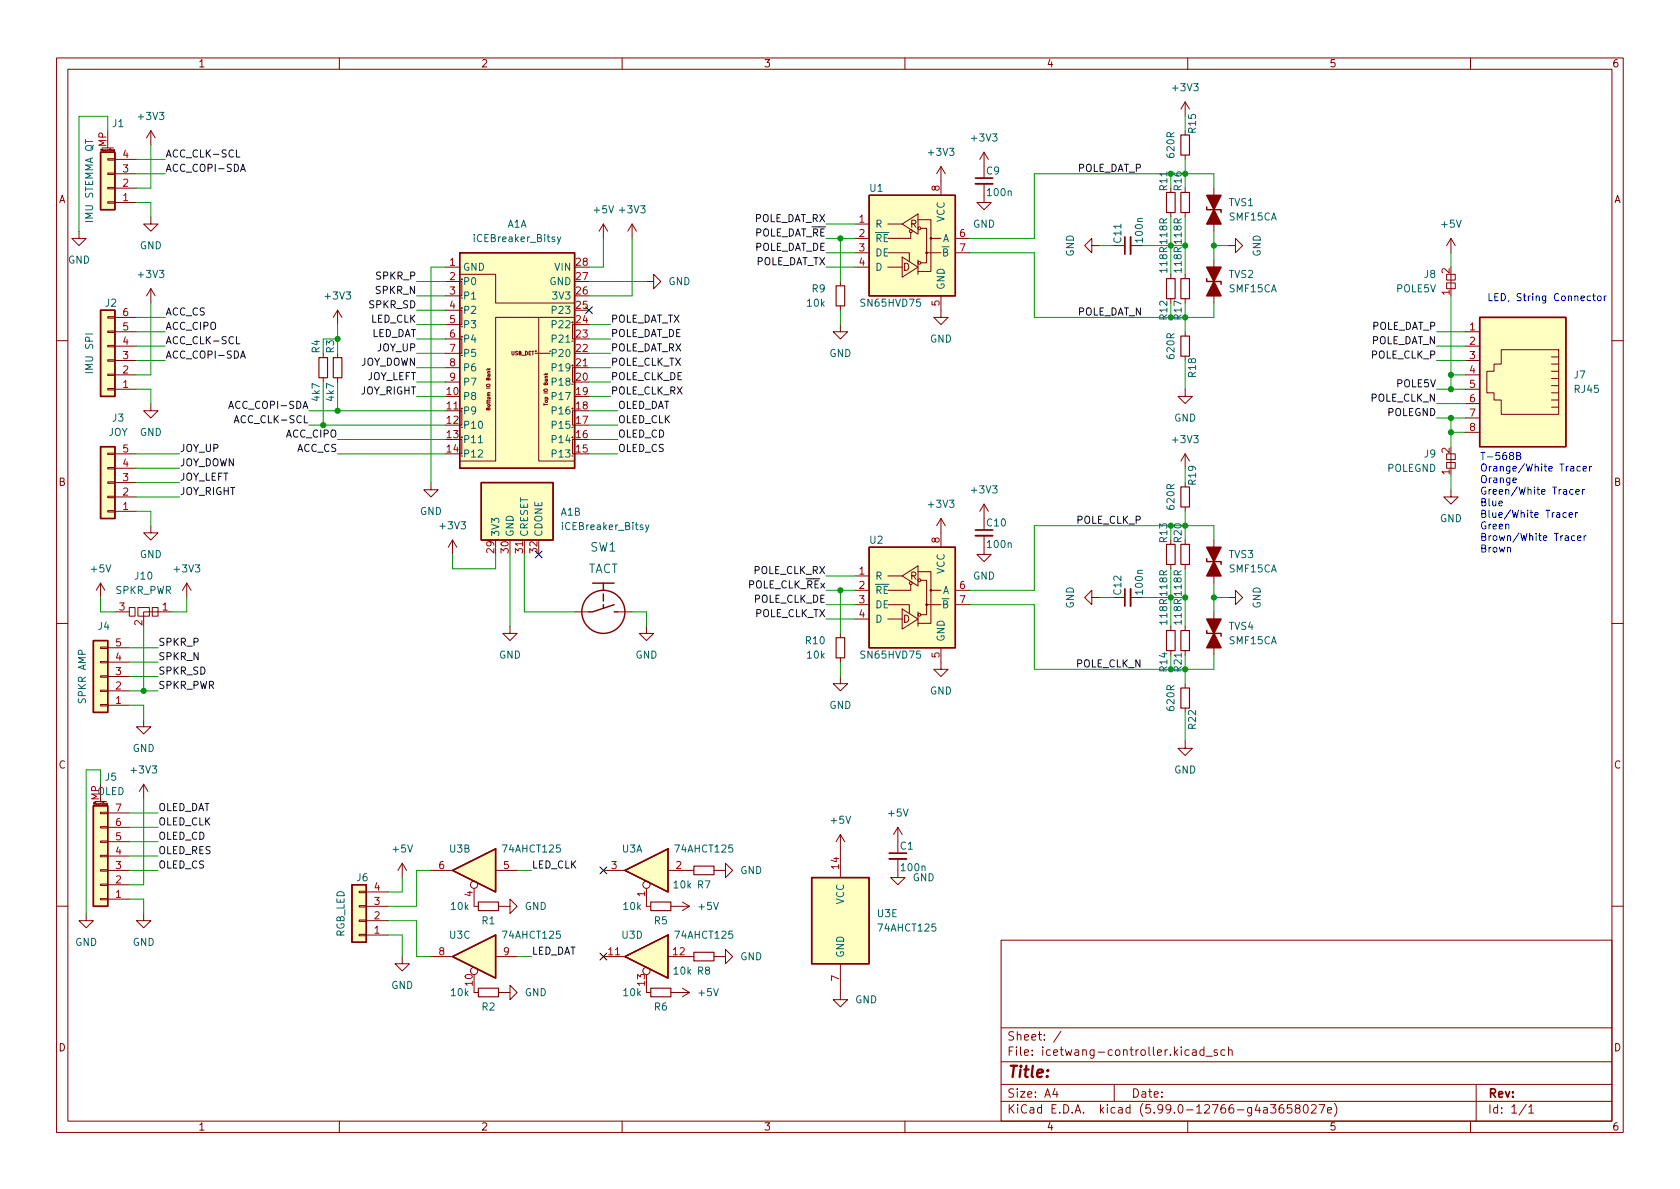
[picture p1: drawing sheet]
<svg xmlns="http://www.w3.org/2000/svg" width="297mm" height="210mm" viewBox="0 0 297 210" stroke-linecap="round" stroke-linejoin="round" font-family="sans-serif">
<g fill="none" stroke="#840000" stroke-width=".18">
<path d="M10 10.2h277v190.1h-277zM12 12.2h273v186.1h-273zM60 10.2v2M110 10.2v2M160 10.2v2M209.5 18l-.7 1.3M209.5 18v2.6M209.5 18l.8 1.3M210 10.2v2M260 10.2v2M18 26.2h2.1M19 28.1h1.3v.2h-1.3z"/>
<path d="M19 30.6h1.3v.3h-1.3zM19 33.1h1.3v.3h-1.3zM19 35.7h1.3v.2h-1.3zM19 23.1v3.1M20.2 26.7h-.1v-.2h.1v.3h-.1M20.3 35.8h3.8M20.3 33.3h3.8M20.3 30.7h3.8M20.3 28.2h3.8M26.7 38.3v1.3h1.2l-1.2 1.3-1.3-1.3h1.3M26.7 23.1v2.5M26.7 23.1l-.8 1.3"/>
<path d="M26.7 23.1l.7 1.3M106.7 39.6l-.8 1.3M106.7 39.6v2.6M106.7 39.6l.7 1.3M111.8 39.6l-.8 1.3M111.8 39.6v2.6M111.8 39.6l.7 1.3M151.1 39.6h2.6M157 39.6h2.5M159.5 39.6l2.8-1.8v3.6zM162.3 38.9h2.3v3.3h1.8M166.4 29.5l-.8 1.2"/>
<path d="M166.4 29.5v5M166.4 29.5l.7 1.2M174 32.5v3.3h1.3l-1.3 1.3-1.3-1.3h1.3M174 26.9v2.6M174 26.9l-.8 1.3M174 26.9l.8 1.3M207 33.3v.7M207 37.6v.7M209.5 23.1v.8M209.5 27.4v.8M209.5 37.6v.7M214.6 33.3v7.6"/>
<path d="M14 40.9v1.3h1.2l-1.2 1.2-1.3-1.2h1.3M19 56h1.3v.3h-1.3zM19 58.5h1.3v.3h-1.3zM20.3 58.7h3.8M20.3 56.1h3.8M26.7 51l-.8 1.3M26.7 51v2.6M26.7 51l.7 1.3M59.7 54.9v2.5M59.7 54.9l-.8 1.2M59.7 54.9l.8 1.2M78.7 59.9h3v2.6h-3"/>
<path d="M78.7 54.9h3v2.5h-3M78.7 49.8h3v2.5h-3M78.7 47.2h2.6M81.3 48.5h6.3v5.1h14M95.2 56.1v25.4h6.4M101.6 57.4h-.4v2.5h.4M101.6 56.1h-14v25.4h-6.3M114.3 49.8h1.3v-1.3l1.2 1.3-1.2 1.2v-1.2M148.6 57.4v1.3h1.3l-1.3 1.2-1.3-1.2h1.3M148.6 49.8v.7M148.6 54.1v.8M151.1 47.2h2.6"/>
<path d="M151.1 42.2h2.6M151.1 44.7h2.6M157 47.2h2.5M157 44.7h3.8v1.5M159.5 45.5l2.8 1.7-2.8 1.8zM161 41.1v1.1h-4M162.3 46v2.5M162.8 40.4h1v4.3h2.6M163.8 44.7v1.8h-1M164.6 42.2v5.8h-2.3M166.4 52.3v3.8h1.2l-1.2 1.3-1.3-1.3h1.3M168.9 42.2h2.5"/>
<path d="M168.9 44.7h2.5M193 43.4v-1.2l-1.2 1.2 1.2 1.3v-1.3h1.3M196.8 43.4h2M199.9 43.4h2M207 48.5v.8M207 52.8v.8M209.5 48.5v.8M209.5 52.8v.8M209.5 58.7v.7M214.6 46v7.6M217.2 43.4h1.2v-1.2l1.3 1.2-1.3 1.3v-1.3M255.8 50h1.5v1h-1.5z"/>
<path d="M255.8 48.5h1.5v1h-1.5zM256.5 42.2v2.5M256.5 48.5v2.5M256.5 42.2l-.7 1.2M256.5 42.2l.8 1.2M259.1 58.7h2.5M10 60.2h2M19 61.1h1.3v.2h-1.3zM19 63.6h1.3v.3h-1.3zM19 66.2h1.3v.2h-1.3zM19 68.7h1.3v.3h-1.3zM20.3 61.2h3.8"/>
<path d="M20.3 63.7h3.8M20.3 66.3h3.8M20.3 68.8h3.8M26.7 71.4v1.2h1.2l-1.2 1.3-1.3-1.3h1.3M57.1 62.5v.7M57.1 66.8v.8M59.7 62.5v.7M59.7 66.8v.8M78.7 72.6h3v2.6h-.4M78.7 65h2.6M78.7 67.6h2.6M81.3 77.7h.4v2.6h-.4"/>
<path d="M86 65.4h.6M86.2 65.2l.3 .2M86.3 72.3l.1-.2 .2 .1v.3h-.6l.1-.3h.2v.3M86.6 65.2l-.2 .1M94.6 62.1h.3M94.6 62.5h2.7M94.7 62v.2M96.4 66l.2 .3M96.8 66l-.2 .2M97.2 62.1h.2M101.6 77.7h-.4v2.6h.4M101.6 72.6h-.4v2.6h.4"/>
<path d="M104.1 65h-2.9v2.6h.4M209.5 68.8v1.3h1.3l-1.3 1.3-1.2-1.3h1.2M209.5 63v.7M259.1 61.2h2.5M259.1 63.7h2.5M259.1 66.3h2.5M259.1 68.8h2.5M259.1 71.4h2.5M259.1 73.9h2.5M259.1 76.4h2.5M265.4 61.8h10.2v11.5h-10.2v-2.6h-1.2v-1.2h-1.3v-3.8h1.3v-1.3h1.2zM274.3 63.1h1.3"/>
<path d="M274.3 64.4h1.3M274.3 65.7h1.3M274.3 66.9h1.3M274.3 68.2h1.3M274.3 69.5h1.3M274.3 70.7h1.3M274.3 72h1.3M285 60.2h2M19 80.1h1.3v.3h-1.3zM19 82.7h1.3v.2h-1.3zM19 85.2h1.3v.3h-1.3zM19 87.8h1.3v.2h-1.3z"/>
<path d="M19 90.3h1.3v.2h-1.3zM20.3 90.4h3.8M20.3 87.9h3.8M20.3 85.3h3.8M20.3 82.8h3.8M20.3 80.3h3.8M26.7 93v1.2h1.2l-1.2 1.3-1.3-1.3h1.3M76.2 85.3v1.3h1.3l-1.3 1.3-1.3-1.3h1.3M80 95.5l-.8 1.3M80 95.5v2.5M80 95.5l.8 1.3M92.7 95.5v2.5"/>
<path d="M166.4 91.7v5.1M166.4 91.7l-.8 1.3M166.4 91.7l.7 1.3M174 94.7v3.3h1.3l-1.3 1.3-1.3-1.3h1.3M174 89.1v4.5M174 89.1l-.8 1.3M174 89.1l.8 1.3M207 99.8v.8M209.5 80.3v2.5M209.5 85.3v.8M209.5 89.7v.7M209.5 99.8v.8"/>
<path d="M209.5 80.3l-.7 1.2M209.5 80.3l.8 1.2M214.6 95.5v7.6M255.8 81.8h1.5v1h-1.5zM255.8 80.3h1.5v1h-1.5zM256.5 86.6v1.3h1.3l-1.3 1.2-1.2-1.2h1.2M256.5 80.3v2.5M10 110.2h2M17.8 114.4h1.2v.3h-1.2zM17.8 117h1.2v.2h-1.2zM17.8 119.5h1.2v.3h-1.2zM17.8 103.1v2.6"/>
<path d="M17.8 103.1l-.8 1.3M17.8 103.1l.7 1.3M19 119.6h3.9M19 117.1h3.9M19 114.5h3.9M20.3 108.2h2.6M22.9 107.4h1v1.6h-1zM24.4 107.4h2v1.6h-2zM26.9 107.4h1v1.6h-1zM30.5 108.2h-5.1v1.3M33 103.1l-.7 1.3M33 103.1v2.6"/>
<path d="M33 103.1l.8 1.3M90.2 110.7v1.3h1.2l-1.2 1.3-1.3-1.3h1.3M101.6 108.2h2.5M109.2 108.2h2.6M114.3 110.7v1.3h1.3l-1.3 1.3-1.3-1.3h1.3M148.6 119.6v1.3h1.3l-1.3 1.3-1.3-1.3h1.3M148.6 112v.8M148.6 116.3v.8M151.1 101.8h2.6M151.1 104.4h2.6M151.1 106.9h2.6M151.1 109.5h2.6"/>
<path d="M157 109.5h2.5M157 101.8h2.5M157 106.9h3.8v1.6M159.5 107.7l2.8 1.8-2.8 1.7zM159.5 101.8l2.8-1.7v3.5zM161 103.4v1h-4M162.3 101.1h2.3v3.3h1.8M162.3 108.2v2.5M162.8 102.6h1v4.3h2.6M163.8 106.9v1.8h-1M164.6 104.4v5.8h-2.3M166.4 114.5v3.9h1.2l-1.2 1.2-1.3-1.2h1.3"/>
<path d="M168.9 104.4h2.5M168.9 106.9h2.5M193 105.7v-1.3l-1.2 1.3 1.2 1.2v-1.2h1.3M196.8 105.7h2M199.9 105.7h2M207 110.7v.8M207 115.1v.7M209.5 110.7v.8M209.5 115.1v.7M214.6 108.2v7.6M217.2 105.7h1.2v-1.3l1.3 1.3-1.3 1.2v-1.2M285 110.2h2"/>
<path d="M17.8 122h1.2v.3h-1.2zM17.8 124.6h1.2v.2h-1.2zM17.8 138.7v3M19 124.7h3.9M19 122.2h3.9M25.4 127.2v1.3h1.3l-1.3 1.3-1.3-1.3h1.3M25.4 138.7l-.8 1.2M25.4 138.7v2.5M25.4 138.7l.8 1.2M209.5 131.1v1.2h1.3l-1.3 1.3-1.2-1.3h1.2M209.5 120.9v.8M209.5 125.2v.8"/>
<path d="M16.8 141.7h2M17.8 143.6h1.2v.3h-1.2zM17.8 146.2h1.2v.2h-1.2zM17.8 148.7h1.2v.3h-1.2zM17.8 151.3h1.2v.2h-1.2zM17.8 153.8h1.2v.2h-1.2zM17.8 156.3h1.2v.3h-1.2zM17.8 158.9h1.2v.2h-1.2zM19 142v.3l-.2 .1M19 142l-.2 .1v.2h.2M19 153.9h3.9M19 159h3.9"/>
<path d="M19 156.5h3.9M19 151.4h3.9M19 148.8h3.9M19 146.3h3.9M19 143.8h3.9M63.5 157.6h1.3v.3h-1.3zM64.8 157.7h3.8M71.1 152.6l-.7 1.3M71.1 152.6v2.6M71.1 152.6l.8 1.3M76.2 153.9h3.8M83.8 157.1v3.2h.8"/>
<path d="M87.6 153.9h3.8M106.7 153.9h3.8M114.3 157.1v3.2h.8M118.1 153.9h4.6M120.6 159.5l1.3 .8M126.2 153.9h2.1v-1.3l1.2 1.3-1.2 1.3v-1.3M148.6 147.6l-.8 1.2M148.6 147.6v7.6M148.6 147.6l.8 1.2M158.7 151.9v3.3h1.3l-1.3 1.3-1.2-1.3h1.2M158.7 146.3v2.5M158.7 146.3l-.7 1.3"/>
<path d="M158.7 146.3l.8 1.3M10 160.2h2M15.2 161.5v1.3h1.3l-1.3 1.3-1.2-1.3h1.2M25.4 161.5v1.3h1.3l-1.3 1.3-1.3-1.3h1.3M63.5 160.1h1.3v.3h-1.3zM63.5 162.7h1.3v.2h-1.3zM63.5 165.2h1.3v.3h-1.3zM64.8 165.3h3.8M64.8 162.8h3.8M64.8 160.3h3.8M71.1 169.2v1.2h1.3l-1.3 1.3-1.3-1.3h1.3M76.2 169.2h3.8"/>
<path d="M83.8 172.3v3.2h.8M87.6 169.2h3.8M88.1 175.5h2.1v-1.3l1.2 1.3-1.2 1.3v-1.3M88.1 160.3h2.1v-1.3l1.2 1.3-1.2 1.2v-1.2M106.7 169.2h3.8M114.3 172.3v3.2h.8M118.1 169.2h4.6M118.6 160.3h3.3M118.6 175.5h3.3M120.6 174.7l1.3 .8M121.9 175.5l-1.3 .8M121.9 160.3l-1.3 .7"/>
<path d="M126.2 169.2h2.1v-1.3l1.2 1.3-1.2 1.2v-1.2M148.6 170.4v6.4h1.3l-1.3 1.2-1.3-1.2h1.3M177 166.3h108v32h-108zM285 160.2h2M60 198.3v2M110 198.3v2M160 198.3v2M177 194.8h108M177 191.8h108M177 187.8h108M177 181.8h108M186.5 192.5l-.4 1h1"/>
<path d="M186.9 193v1M187.6 182.4l-1.3 1.9M197 191.8v3M210 198.3v2M210.9 185.7h.5l.1 .9M211.5 186l-.5 .1a.29 .29 0 0 0-.2 .2 .29 .29 0 0 0 .2 .3h.5M212.9 185.7l-.5-.1-.3 .3v.4l.2 .3h.6M212.9 185.1v1.5M213.2 186.8h1.2M215.2 185.7l-.3-.1-.3 .2 .1 .3 .5 .1v.4h-.6M216.6 185.7l-.5-.1-.2 .3v.4l.1 .3h.6M217.2 185.8l.2-.2 .4 .1 .1 .9"/>
<path d="M217.2 185.1v1.5M224.6 195.3h1l-.5 .6 .4 .1v.7l-.2 .1h-.4l-.3-.1M226.9 195.3a.59 .59 0 0 0-.8 .7v.5l.2 .3h.4l.2-.1 .1-.5-.1-.2-.5-.1-.3 .3M228.4 195.3h-.8v.7l.2-.1 .5 .1 .1 .2v.5l-.3 .1-.5-.1M229.3 196l-.3-.3 .1-.2 .2-.2 .4 .1 .2 .2-.1 .2-.7 .2-.1 .3 .1 .4 .2 .1h.3l.3-.3v-.2l-.3-.3M230.6 195.4l.2-.1a.81 .81 0 0 1 .6 .7 .81 .81 0 0 1-.3 .8h-.2a.81 .81 0 0 1-.5-.6 .81 .81 0 0 1 .2-.8zM231.9 195.5l.5-.2 .2 .2 .1 .3-.9 1h.9M233.2 195.3h1l-.6 1.5M234.7 196.3l.7-.1v-.3l-.5-.1-.2 .2 .1 .8h.6M235.9 195.1a1.72 1.72 0 0 1 0 2.3M260 198.3v2M261 191.8v6.5"/>
<path d="M269.9 195.3l-1.3 1.9M270.3 195.8l.4-.5v1.5M270.3 196.8h.9"/>
<circle cx="161" cy="40.9" r=".25"/>
<circle cx="162.6" cy="46.5" r=".25"/>
<circle cx="162.6" cy="40.4" r=".25"/>
<circle cx="163.8" cy="44.7" r=".15"/>
<circle cx="164.6" cy="42.2" r=".15"/>
<circle cx="161" cy="103.1" r=".25"/>
<circle cx="162.6" cy="102.6" r=".25"/>
<circle cx="162.6" cy="108.7" r=".25"/>
<circle cx="163.8" cy="106.9" r=".15"/>
<circle cx="164.6" cy="104.4" r=".15"/>
<circle cx="83.8" cy="156.5" r=".63"/>
<circle cx="114.3" cy="156.5" r=".63"/>
<circle cx="83.8" cy="171.7" r=".63"/>
<circle cx="114.3" cy="171.7" r=".63"/>
</g>
<path d="M172.5 32.5h3M199.9 41.9v3.1M172.5 94.7h3M199.9 104.1v3.1M157.2 151.9h3.1" fill="none" stroke="#840000" stroke-width=".33"/>
<path d="M172.5 31.5h3M198.9 41.9v3.1M172.5 93.7h3M198.9 104.1v3.1M157.2 150.9h3.1" fill="none" stroke="#840000" stroke-width=".3"/>
<g fill="#ffffc2" stroke="#ffffc2" stroke-width=".18">
<path d="M261.6 56.1h15.3v22.9h-15.3z"/>
<path d="M143.5 155.2h10.2v15.2h-10.2z"/>
<path d="M62.2 156.5h2.6v10.1h-2.6z"/>
<path d="M17.8 54.9h2.5v15.2h-2.5z"/>
<path d="M110.5 169.2l7.6-3.9v7.7z"/>
<path d="M110.5 153.9l7.6-3.8v7.6z"/>
<path d="M17.8 79h2.5v12.7h-2.5z"/>
<path d="M81.3 44.7h20.3v38.1h-20.3z"/>
<path d="M85.1 85.3h12.7v10.2h-12.7z"/>
<path d="M153.7 96.8h15.2v17.7h-15.2z"/>
<path d="M80 169.2l7.6-3.9v7.7z"/>
<path d="M153.7 34.5h15.2v17.8h-15.2z"/>
<path d="M80 153.9l7.6-3.8v7.6z"/>
<path d="M16.5 142.5h2.5v17.8h-2.5z"/>
<path d="M17.8 26.9h2.5v10.2h-2.5z"/>
<path d="M16.5 113.3h2.5v12.7h-2.5z"/>
</g>
<g fill="none" stroke="#840000" stroke-width=".25">
<path d="M17.8 26.9h2.5v10.2h-2.5zM153.7 34.5h15.2v17.8h-15.2zM213.4 36.6v.5h2.5v.5M17.8 54.9h2.5v15.2h-2.5zM81.3 44.7h20.3v38.1h-20.3zM213.4 49.3v.5h2.5v.5M261.6 56.1h15.3v22.9h-15.3zM17.8 79h2.5v12.7h-2.5zM85.1 85.3h12.7v10.2h-12.7zM153.7 96.8h15.2v17.7h-15.2zM213.4 98.8v.5h2.5v.5M16.5 113.3h2.5v12.7h-2.5z"/>
<path d="M104.8 103.1h3.8M106.7 103.1v1.3M106.7 105v1.3M106.7 106.9v.7M108.6 106.9l-3.8 1.3h-.7M108.6 108.2h.6M213.4 111.5v.5h2.5v.5M16.5 142.5h2.5v17.8h-2.5zM62.2 156.5h2.6v10.1h-2.6zM80 153.9l7.6-3.8v7.6zM110.5 153.9l7.6-3.8v7.6zM143.5 155.2h10.2v15.2h-10.2z"/>
<path d="M80 169.2l7.6-3.9v7.7zM110.5 169.2l7.6-3.9v7.7z"/>
<circle cx="106.7" cy="108.2" r="3.8"/>
</g>
<g fill="none" stroke="#840000" stroke-width=".2">
<path d="M206.2 34h1.6v3.6h-1.6zM208.8 23.9h1.5v3.5h-1.5zM208.8 34h1.5v3.6h-1.5zM147.8 50.5h1.6v3.6h-1.6zM206.2 49.3h1.6v3.5h-1.6zM208.8 49.3h1.5v3.5h-1.5zM208.8 59.4h1.5v3.6h-1.5zM56.4 63.2h1.5v3.6h-1.5zM58.9 63.2h1.6v3.6h-1.6zM206.2 96.3h1.6v3.5h-1.6zM208.8 86.1h1.5v3.6h-1.5zM208.8 96.3h1.5v3.5h-1.5z"/>
<path d="M147.8 112.8h1.6v3.5h-1.6zM206.2 111.5h1.6v3.6h-1.6zM208.8 111.5h1.5v3.6h-1.5zM208.8 121.7h1.5v3.5h-1.5zM84.6 159.5h3.5v1.5h-3.5zM115.1 159.5h3.5v1.5h-3.5zM122.7 153.2h3.5v1.5h-3.5zM84.6 174.7h3.5v1.6h-3.5zM115.1 174.7h3.5v1.6h-3.5zM122.7 168.4h3.5v1.5h-3.5z"/>
</g>
<path d="M98.5 41.9l.3 .8M99.2 41.9l-.5 1.1-.2 .2M166.5 43.6h1.3M166.9 44.6l.5-.1 .1-.1v-.3l-.6-.1v1.3h.4l.2-.1 .1-.4-.3-.2M84.6 78.3h.7M114.1 92.8l.3 .9M114.7 92.8l-.4 1.2-.2 .1M166.5 105.9h1.3M166.9 106.8h.5l.1-.2v-.2l-.6-.2v1.3h.4l.2-.1 .1-.3-.3-.3" fill="none" stroke="#006464" stroke-width=".18"/>
<g fill="#840000" stroke="#840000" stroke-width=".25">
<path d="M214.6 37.1l1.3 2.5h-2.5z"/>
<path d="M213.4 34.5h2.5l-1.3 2.6z"/>
<path d="M214.6 49.8l1.3 2.5h-2.5z"/>
<path d="M213.4 47.2h2.5l-1.3 2.6z"/>
<path d="M214.6 112l1.3 2.5h-2.5z"/>
<path d="M213.4 109.5h2.5l-1.3 2.5z"/>
<path d="M214.6 99.3l1.3 2.5h-2.5z"/>
<path d="M213.4 96.8h2.5l-1.3 2.5z"/>
</g>
<path d="M41.8 26.5v1.3h.6M42.5 30.3l.5-1.3 .4 1.3M42.7 30h.6M41.8 59.5v1.3h.6M40.4 72.2l.5-1.2 .4 1.2M41.4 74.8l.4-1.3 .5 1.3M42.5 63.3l.5-1.2 .4 1.2M42.7 63h.6" fill="none" stroke="#0f0f0f" stroke-width=".18"/>
<g fill="none" stroke="#0000c2" stroke-width=".18">
<path d="M281.2 52.4l-.3-.1-.3 .3 .1 .5h.5M281.6 52.3h.5M281.8 51.9v1.1l.3 .2M282.5 52.5l.2-.2 .3 .2 .1 .4-.1 .2-.3 .1-.2-.1zM283.6 52.3v.9M284 52.3l-.4 .3M267.5 84.9l.6-.1-.1-.2-.3-.1-.2 .2 .1 .6h.4M268.2 80.6l.5-.1 .1-.1v-.3l-.6-.1v1.3h.5l.1-.2 .1-.3-.3-.2M276.9 90.7l-.3-.1-.3 .3 .2 .5h.4M277.4 91.1l.6-.1v-.3l-.4-.1-.2 .2 .1 .6h.5M278.1 86.6h-.3l-.3 .2 .2 .5h.4M278.4 94.8l-.3-.1-.3 .3 .2 .5h.4"/>
<path d="M278.6 90.6v.9M278.6 87l.6-.1v-.3h-.4l-.2 .1 .1 .6h.5M278.9 90.6l-.3 .3M278.9 95.2l.6-.2v-.2l-.4-.1-.2 .2 .1 .6h.5M279.4 82.5h-.3l-.3 .2 .1 .6h.5M279.8 86.6v.8M279.9 82.9l.6-.1-.1-.3h-.3l-.2 .2 .1 .6h.4M280.1 94.7v.9M280.1 86.6l-.3 .2M280.4 94.7l-.3 .3M281 82.5v.8M281.4 82.5l-.4 .2"/>
</g>
<g fill="none" stroke="#009600" stroke-width=".18">
<path d="M19 23.1v-2.5h-5v20.3M24.1 35.8h2.6v2.5M24.1 30.7h5.1M24.1 28.2h5.1M26.7 25.6v7.7h-2.6M146 39.6h5.1M207 30.7v2.6M207 38.3v10.2M209.5 20.6v2.5M209.5 28.2v2.5M209.5 38.3v10.2M214.6 33.3v-2.6h-31.7v11.5h-11.5"/>
<path d="M24.1 56.1h5.1M24.1 58.7h5.1M26.7 53.6v12.7h-2.6M59.7 57.4v2.5h-2.6v2.6M73.7 52.3h5M73.7 54.9h5M73.7 49.8h5M73.7 59.9h5M73.7 57.4h5M78.7 47.2h-2.5v38.1M104.1 49.8h10.2M104.1 59.9h3.8"/>
<path d="M104.1 57.4h3.8M106.7 42.2v5h-2.6M111.8 42.2v10.1h-7.7M146 47.2h5.1M146 42.2h5.1M146 44.7h5.1M148.6 42.2v7.6M148.6 54.9v2.5M171.4 44.7h11.5v11.4h31.7v-2.5M194.3 43.4h2.5M201.9 43.4h7.6M207 53.6v2.5"/>
<path d="M209.5 53.6v5.1M214.6 43.4h2.6M214.6 40.9v5.1M254 58.7h5.1M256.5 44.7v2.5M256.5 52.3v16.5M24.1 68.8h2.6v2.6M24.1 61.2h5.1M24.1 63.7h5.1M54.6 72.6h24.1M54.6 75.2h24.1M57.1 67.6v7.6"/>
<path d="M59.7 77.7h19M59.7 67.6v5M73.7 67.6h5M73.7 65h5M73.7 62.5h5M73.7 70.1h5M104.1 67.6h3.8M104.1 77.7h5.1M104.1 65h3.8M104.1 72.6h5.1M104.1 62.5h3.8M104.1 75.2h5.1"/>
<path d="M104.1 70.1h3.8M209.5 63.7v5.1M254 61.2h5.1M254 63.7h5.1M254 68.8h5.1M254 73.9h5.1M254 71.4h5.1M256.5 66.3h2.6M256.5 73.9v5.1M256.5 76.4h2.6M24.1 80.3h7.6M24.1 85.3h7.6"/>
<path d="M24.1 87.9h7.6M24.1 90.4h2.6v2.6M24.1 82.8h7.6M59.7 80.3h19M80 98v2.6h7.6v-2.6M90.2 98v12.7M92.7 98v10.2h8.9M104.1 80.3h5.1M209.5 82.8v2.5M209.5 90.4v2.6M214.6 95.5v-2.5h-31.7v11.4h-11.5M256.5 84.1v2.5"/>
<path d="M17.8 105.7v2.5h2.5M22.9 114.5h5M22.9 117.1h5M22.9 119.6h5M25.4 110.7v11.5M33 105.7v2.5h-2.5M111.8 108.2h2.5v2.5M146 104.4h5.1M146 109.5h5.1M146 106.9h5.1M146 101.8h5.1M148.6 104.4v7.6"/>
<path d="M148.6 117.1v2.5M171.4 106.9h11.5v11.5h31.7v-2.6M194.3 105.7h2.5M201.9 105.7h7.6M207 100.6v10.1M207 115.8v2.6M209.5 100.6v10.1M209.5 115.8v5.1M214.6 105.7h2.6M214.6 103.1v5.1M17.8 138.7v-2.6h-2.6v25.4M22.9 122.2h5"/>
<path d="M22.9 124.7h2.5v2.5M209.5 126v5.1M22.9 159h2.5v2.5M22.9 148.8h5M22.9 151.4h5M22.9 153.9h5M22.9 143.8h5M22.9 146.3h5M25.4 141.2v15.3h-2.5M71.1 155.2v2.5h-2.5M76.2 153.9h-2.5v6.4h-5.1M91.4 153.9h2.6"/>
<path d="M68.6 165.3h2.5v3.9M68.6 162.8h5.1v6.4h2.5M91.4 169.2h2.6"/>
</g>
<path d="M103.5 54.2l1.2 1.3M104.7 54.2l-1.2 1.3M94.6 97.4l1.3 1.2M95.9 97.4l-1.3 1.2M106.1 153.3l1.2 1.2M107.3 153.3l-1.2 1.2M106.1 168.5l1.2 1.3M107.3 168.5l-1.2 1.3" fill="none" stroke="#000084" stroke-width=".18"/>
<g fill="#009600" stroke="#009600" stroke-width=".18">
<circle cx="207" cy="93" r=".46"/>
<circle cx="209.5" cy="105.7" r=".46"/>
<circle cx="214.6" cy="105.7" r=".46"/>
<circle cx="209.5" cy="93" r=".46"/>
<circle cx="207" cy="105.7" r=".46"/>
<circle cx="207" cy="118.4" r=".46"/>
<circle cx="209.5" cy="118.4" r=".46"/>
<circle cx="209.5" cy="30.7" r=".46"/>
<circle cx="256.5" cy="73.9" r=".46"/>
<circle cx="256.5" cy="76.4" r=".46"/>
<circle cx="256.5" cy="66.3" r=".46"/>
<circle cx="256.5" cy="68.8" r=".46"/>
<circle cx="148.6" cy="42.2" r=".46"/>
<circle cx="148.6" cy="104.4" r=".46"/>
<circle cx="207" cy="30.7" r=".46"/>
<circle cx="209.5" cy="43.4" r=".46"/>
<circle cx="214.6" cy="43.4" r=".46"/>
<circle cx="207" cy="43.4" r=".46"/>
<circle cx="207" cy="56.1" r=".46"/>
<circle cx="209.5" cy="56.1" r=".46"/>
<circle cx="57.1" cy="75.2" r=".46"/>
<circle cx="59.7" cy="72.6" r=".46"/>
<circle cx="59.7" cy="59.9" r=".46"/>
<circle cx="25.4" cy="122.2" r=".46"/>
</g>
<text font-size="2.8" fill="#840000" x="178" y="190.6">Title:</text>
<g font-size="2.1" fill="#006464">
<text x="103.9" y="101.3">TACT</text>
<text x="104.4" y="97.5">SW1</text>
</g>
<g font-size="2.1" fill="#840000">
<text x="178" y="184">Sheet: /</text>
<text x="178" y="186.7">File: icetwang-controller.kicad_sch</text>
<text x="178" y="196.9">KiCad E.D.A. kicad (5.99.0-12766-g4a3658027e)</text>
<text x="178" y="194.1">Size: A4</text>
<text x="200" y="194.1">Date:</text>
<text x="263" y="194.1">Rev:</text>
<text x="263" y="196.9">Id: 1/1</text>
</g>
<g font-size="1.8" fill="#840000">
<text x="35" y="11.9">1</text>
<text x="85" y="11.9">2</text>
<text x="135" y="11.9">3</text>
<text x="185" y="11.9">4</text>
<text x="235" y="11.9">5</text>
<text x="285" y="11.9">6</text>
<text x="10.3" y="35.9">A</text>
<text x="285.3" y="35.9">A</text>
<text x="160.9" y="40.3">R</text>
<text x="159.6" y="47.9">D</text>
<text x="10.3" y="85.9">B</text>
<text x="285.3" y="85.9">B</text>
<text x="160.9" y="102.5">R</text>
<text x="159.6" y="110.1">D</text>
<text x="10.3" y="135.9">C</text>
<text x="285.3" y="135.9">C</text>
<text x="10.3" y="185.9">D</text>
<text x="285.3" y="185.9">D</text>
<text x="35" y="199.9">1</text>
<text x="85" y="199.9">2</text>
<text x="135" y="199.9">3</text>
<text x="185" y="199.9">4</text>
<text x="235" y="199.9">5</text>
<text x="285" y="199.9">6</text>
</g>
<g font-size="1.8" fill="#006464">
<text x="207.5" y="16.1">+3V3</text>
<text x="19.9" y="22.5">J1</text>
<text x="24.6" y="21.2">+3V3</text>
<text x="211.5" y="23.5" transform="rotate(-90 211.5 23.5)">R15</text>
<text x="164.3" y="27.6">+3V3</text>
<text x="171.9" y="25">+3V3</text>
<text x="207.6" y="27.8" transform="rotate(-90 207.6 27.8)">620R</text>
<text x="153.8" y="33.9">U1</text>
<text x="174.4" y="30.9">C9</text>
<text x="174.7" y="34.7">100n</text>
<text x="206.4" y="33.6" transform="rotate(-90 206.4 33.6)">R11</text>
<text x="16.4" y="39.2" transform="rotate(-90 16.4 39.2)">IMU STEMMA QT</text>
<text x="89.7" y="40.3">A1A</text>
<text x="105.1" y="37.7">+5V</text>
<text x="109.7" y="37.7">+3V3</text>
<text x="154.7" y="40.3">R</text>
<text x="167" y="39.3" transform="rotate(-90 167 39.3)">VCC</text>
<text x="172" y="40.3">GND</text>
<text x="217.3" y="36.4">TVS1</text>
<text x="217.4" y="39">SMF15CA</text>
<text x="254.9" y="40.3">+5V</text>
<text x="12" y="46.6">GND</text>
<text x="24.7" y="44.1">GND</text>
<text x="81.8" y="47.9">GND</text>
<text x="84" y="42.8">iCEBreaker_Bitsy</text>
<text x="98.1" y="47.9">VIN</text>
<text x="154.7" y="42.8">~{RE}</text>
<text x="154.7" y="45.3">DE</text>
<text x="154.7" y="47.9">D</text>
<text x="166.6" y="42.8">A</text>
<text x="189.9" y="45.4" transform="rotate(-90 189.9 45.4)">GND</text>
<text x="198.2" y="42.9" transform="rotate(-90 198.2 42.9)">C11</text>
<text x="202.1" y="42.7" transform="rotate(-90 202.1 42.7)">100n</text>
<text x="206.4" y="43" transform="rotate(-90 206.4 43)">118R</text>
<text x="208.9" y="43" transform="rotate(-90 208.9 43)">118R</text>
<text x="222.9" y="45.4" transform="rotate(-90 222.9 45.4)">GND</text>
<text x="24.6" y="49.1">+3V3</text>
<text x="57.6" y="53">+3V3</text>
<text x="81.8" y="50.4">P0</text>
<text x="81.8" y="53">P1</text>
<text x="97.2" y="50.4">GND</text>
<text x="97.9" y="53">3V3</text>
<text x="118.2" y="50.4">GND</text>
<text x="143.6" y="51.7">R9</text>
<text x="167" y="51.3" transform="rotate(-90 167 51.3)">GND</text>
<text x="206.4" y="48.1" transform="rotate(-90 206.4 48.1)">118R</text>
<text x="208.9" y="48.1" transform="rotate(-90 208.9 48.1)">118R</text>
<text x="217.3" y="49.1">TVS2</text>
<text x="217.4" y="51.7">SMF15CA</text>
<text x="246.9" y="51.7">POLE5V</text>
<text x="251.8" y="49.1">J8</text>
<text x="18.6" y="54.2">J2</text>
<text x="81.8" y="55.5">P2</text>
<text x="81.8" y="58">P3</text>
<text x="97.9" y="58">P22</text>
<text x="97.9" y="55.5">P23</text>
<text x="142.8" y="54.2">10k</text>
<text x="152.4" y="54.2">SN65HVD75</text>
<text x="206.4" y="56.5" transform="rotate(-90 206.4 56.5)">R12</text>
<text x="208.9" y="56.5" transform="rotate(-90 208.9 56.5)">R17</text>
<text x="16.4" y="65.8" transform="rotate(-90 16.4 65.8)">IMU SPI</text>
<text x="56.5" y="62.4" transform="rotate(-90 56.5 62.4)">R4</text>
<text x="81.8" y="60.6">P4</text>
<text x="81.8" y="63.1">P5</text>
<text x="81.8" y="65.7">P6</text>
<text x="97.9" y="65.7">P19</text>
<text x="97.9" y="63.1">P20</text>
<text x="97.9" y="60.6">P21</text>
<text x="146.6" y="63.1">GND</text>
<text x="164.4" y="60.6">GND</text>
<text x="207.6" y="63.3" transform="rotate(-90 207.6 63.3)">620R</text>
<text x="56.5" y="70.8" transform="rotate(-90 56.5 70.8)">4k7</text>
<text x="59.1" y="70.8" transform="rotate(-90 59.1 70.8)">4k7</text>
<text x="81.8" y="70.7">P8</text>
<text x="81.8" y="68.2">P7</text>
<text x="97.9" y="70.7">P17</text>
<text x="97.9" y="68.2">P18</text>
<text x="211.5" y="66.6" transform="rotate(-90 211.5 66.6)">R18</text>
<text x="278.3" y="66.9">J7</text>
<text x="278.4" y="69.5">RJ45</text>
<text x="19.1" y="77.1">JOY</text>
<text x="19.9" y="74.5">J3</text>
<text x="24.7" y="77.1">GND</text>
<text x="81.8" y="73.3">P9</text>
<text x="81.8" y="75.8">P10</text>
<text x="97.9" y="75.8">P15</text>
<text x="97.9" y="73.3">P16</text>
<text x="207.6" y="74.5">GND</text>
<text x="81.8" y="78.4">P11</text>
<text x="81.8" y="80.9">P12</text>
<text x="97.9" y="80.9">P13</text>
<text x="97.9" y="78.4">P14</text>
<text x="207.5" y="78.4">+3V3</text>
<text x="245.2" y="83.4">POLEGND</text>
<text x="251.8" y="80.9">J9</text>
<text x="164.3" y="89.8">+3V3</text>
<text x="171.9" y="87.2">+3V3</text>
<text x="207.6" y="90" transform="rotate(-90 207.6 90)">620R</text>
<text x="211.5" y="85.7" transform="rotate(-90 211.5 85.7)">R19</text>
<text x="74.2" y="91.1">GND</text>
<text x="77.9" y="93.6">+3V3</text>
<text x="88.3" y="95" transform="rotate(-90 88.3 95)">3V3</text>
<text x="90.8" y="95" transform="rotate(-90 90.8 95)">GND</text>
<text x="93.3" y="95" transform="rotate(-90 93.3 95)">CRESET</text>
<text x="95.9" y="95" transform="rotate(-90 95.9 95)">CDONE</text>
<text x="99.2" y="91.2">A1B</text>
<text x="99.6" y="93.7">iCEBreaker_Bitsy</text>
<text x="174.5" y="93.1">C10</text>
<text x="254.6" y="92.3">GND</text>
<text x="16.2" y="101.2">+5V</text>
<text x="24.7" y="98.7">GND</text>
<text x="30.9" y="101.2">+3V3</text>
<text x="153.8" y="96.1">U2</text>
<text x="167" y="101.5" transform="rotate(-90 167 101.5)">VCC</text>
<text x="174.7" y="96.9">100n</text>
<text x="217.3" y="98.7">TVS3</text>
<text x="217.4" y="101.2">SMF15CA</text>
<text x="20.4" y="105">SPKR_PWR</text>
<text x="23.9" y="102.5">J10</text>
<text x="154.7" y="102.5">R</text>
<text x="154.7" y="105">~{RE}</text>
<text x="154.7" y="107.6">DE</text>
<text x="166.6" y="105">A</text>
<text x="172" y="102.5">GND</text>
<text x="189.9" y="107.6" transform="rotate(-90 189.9 107.6)">GND</text>
<text x="198.2" y="105.1" transform="rotate(-90 198.2 105.1)">C12</text>
<text x="202.1" y="105" transform="rotate(-90 202.1 105)">100n</text>
<text x="206.4" y="105.2" transform="rotate(-90 206.4 105.2)">118R</text>
<text x="208.9" y="105.2" transform="rotate(-90 208.9 105.2)">118R</text>
<text x="222.9" y="107.6" transform="rotate(-90 222.9 107.6)">GND</text>
<text x="17.4" y="111.4">J4</text>
<text x="142.5" y="113.9">R10</text>
<text x="154.7" y="110.1">D</text>
<text x="167" y="113.5" transform="rotate(-90 167 113.5)">GND</text>
<text x="206.4" y="110.3" transform="rotate(-90 206.4 110.3)">118R</text>
<text x="208.9" y="110.3" transform="rotate(-90 208.9 110.3)">118R</text>
<text x="217.3" y="111.4">TVS4</text>
<text x="217.4" y="113.9">SMF15CA</text>
<text x="88.2" y="116.5">GND</text>
<text x="112.3" y="116.5">GND</text>
<text x="142.8" y="116.5">10k</text>
<text x="152.4" y="116.5">SN65HVD75</text>
<text x="206.4" y="118.7" transform="rotate(-90 206.4 118.7)">R14</text>
<text x="208.9" y="118.7" transform="rotate(-90 208.9 118.7)">R21</text>
<text x="15.2" y="124.3" transform="rotate(-90 15.2 124.3)">SPKR AMP</text>
<text x="146.6" y="125.3">GND</text>
<text x="164.4" y="122.8">GND</text>
<text x="207.6" y="125.6" transform="rotate(-90 207.6 125.6)">620R</text>
<text x="211.5" y="128.9" transform="rotate(-90 211.5 128.9)">R22</text>
<text x="23.3" y="136.8">+3V3</text>
<text x="23.4" y="133">GND</text>
<text x="207.6" y="136.8">GND</text>
<text x="17.2" y="140.6">OLED</text>
<text x="18.6" y="138">J5</text>
<text x="147" y="145.7">+5V</text>
<text x="157.2" y="144.4">+5V</text>
<text x="63.1" y="155.8">J6</text>
<text x="69.5" y="150.7">+5V</text>
<text x="79.5" y="150.7">U3B</text>
<text x="89.1" y="150.7">74AHCT125</text>
<text x="110" y="150.7">U3A</text>
<text x="119.5" y="150.7">74AHCT125</text>
<text x="130.9" y="154.6">GND</text>
<text x="159.2" y="150.2">C1</text>
<text x="159.5" y="154">100n</text>
<text x="161.3" y="155.8">GND</text>
<text x="79.8" y="160.9">10k</text>
<text x="92.8" y="160.9">GND</text>
<text x="110.3" y="160.9">10k</text>
<text x="119.2" y="157.1">10k</text>
<text x="123.3" y="157.1">R7</text>
<text x="123.6" y="160.9">+5V</text>
<text x="149.2" y="159.9" transform="rotate(-90 149.2 159.9)">VCC</text>
<text x="13.3" y="167.3">GND</text>
<text x="23.4" y="167.3">GND</text>
<text x="60.9" y="165.8" transform="rotate(-90 60.9 165.8)">RGB_LED</text>
<text x="79.5" y="166">U3C</text>
<text x="85.2" y="163.4">R1</text>
<text x="89.1" y="166">74AHCT125</text>
<text x="110" y="166">U3D</text>
<text x="115.7" y="163.4">R5</text>
<text x="119.5" y="166">74AHCT125</text>
<text x="155.1" y="162.2">U3E</text>
<text x="155.5" y="164.7">74AHCT125</text>
<text x="119.2" y="172.3">10k</text>
<text x="123.3" y="172.3">R8</text>
<text x="130.9" y="169.8">GND</text>
<text x="149.2" y="169.4" transform="rotate(-90 149.2 169.4)">GND</text>
<text x="69.2" y="174.9">GND</text>
<text x="79.8" y="176.1">10k</text>
<text x="85.2" y="178.7">R2</text>
<text x="92.8" y="176.1">GND</text>
<text x="110.3" y="176.1">10k</text>
<text x="115.7" y="178.7">R6</text>
<text x="123.6" y="176.1">+5V</text>
<text x="151.2" y="177.4">GND</text>
</g>
<g font-size="1.8" fill="#a90000">
<text x="18.8" y="26" transform="rotate(-90 18.8 26)">MP</text>
<text x="21.7" y="27.9">4</text>
<text x="21.7" y="35.6">1</text>
<text x="21.7" y="33">2</text>
<text x="21.7" y="30.5">3</text>
<text x="166.1" y="33.8" transform="rotate(-90 166.1 33.8)">8</text>
<text x="151.9" y="39.4">1</text>
<text x="151.9" y="41.9">2</text>
<text x="169.7" y="41.9">6</text>
<text x="79.5" y="47">1</text>
<text x="101.9" y="47">28</text>
<text x="151.9" y="44.4">3</text>
<text x="151.9" y="47">4</text>
<text x="169.7" y="44.4">7</text>
<text x="79.5" y="49.5">2</text>
<text x="79.5" y="52.1">3</text>
<text x="101.9" y="52.1">26</text>
<text x="101.9" y="49.5">27</text>
<text x="256.3" y="52.2" transform="rotate(-90 256.3 52.2)">1</text>
<text x="256.3" y="48.4" transform="rotate(-90 256.3 48.4)">2</text>
<text x="21.7" y="58.4">5</text>
<text x="21.7" y="55.9">6</text>
<text x="79.5" y="54.6">4</text>
<text x="79.5" y="57.1">5</text>
<text x="79.5" y="59.7">6</text>
<text x="101.9" y="59.7">23</text>
<text x="101.9" y="57.1">24</text>
<text x="101.9" y="54.6">25</text>
<text x="166.1" y="54.1" transform="rotate(-90 166.1 54.1)">5</text>
<text x="259.9" y="58.4">1</text>
<text x="21.7" y="63.5">3</text>
<text x="21.7" y="61">4</text>
<text x="79.5" y="62.2">7</text>
<text x="79.5" y="64.8">8</text>
<text x="101.9" y="64.8">21</text>
<text x="101.9" y="62.2">22</text>
<text x="259.9" y="61">2</text>
<text x="259.9" y="63.5">3</text>
<text x="21.7" y="68.6">1</text>
<text x="21.7" y="66">2</text>
<text x="79" y="69.8">10</text>
<text x="79.5" y="67.3">9</text>
<text x="101.9" y="69.8">19</text>
<text x="101.9" y="67.3">20</text>
<text x="259.9" y="66">4</text>
<text x="259.9" y="68.6">5</text>
<text x="259.9" y="71.1">6</text>
<text x="79" y="72.4">11</text>
<text x="79" y="74.9">12</text>
<text x="79" y="77.5">13</text>
<text x="101.9" y="77.5">16</text>
<text x="101.9" y="74.9">17</text>
<text x="101.9" y="72.4">18</text>
<text x="259.9" y="73.7">7</text>
<text x="259.9" y="76.2">8</text>
<text x="21.7" y="82.5">4</text>
<text x="21.7" y="80">5</text>
<text x="79" y="80">14</text>
<text x="101.9" y="80">15</text>
<text x="256.3" y="83.9" transform="rotate(-90 256.3 83.9)">1</text>
<text x="256.3" y="80.1" transform="rotate(-90 256.3 80.1)">2</text>
<text x="21.7" y="87.6">2</text>
<text x="21.7" y="85.1">3</text>
<text x="21.7" y="90.2">1</text>
<text x="166.1" y="96" transform="rotate(-90 166.1 96)">8</text>
<text x="87.4" y="97.8" transform="rotate(-90 87.4 97.8)">29</text>
<text x="89.9" y="97.8" transform="rotate(-90 89.9 97.8)">30</text>
<text x="92.5" y="97.8" transform="rotate(-90 92.5 97.8)">31</text>
<text x="95" y="97.8" transform="rotate(-90 95 97.8)">32</text>
<text x="151.9" y="101.6">1</text>
<text x="21.1" y="107.9">3</text>
<text x="28.7" y="107.9">1</text>
<text x="151.9" y="104.1">2</text>
<text x="151.9" y="106.7">3</text>
<text x="169.7" y="104.1">6</text>
<text x="169.7" y="106.7">7</text>
<text x="25.1" y="110.6" transform="rotate(-90 25.1 110.6)">2</text>
<text x="151.9" y="109.2">4</text>
<text x="20.5" y="119.4">3</text>
<text x="20.5" y="116.8">4</text>
<text x="20.5" y="114.3">5</text>
<text x="166.1" y="116.3" transform="rotate(-90 166.1 116.3)">5</text>
<text x="20.5" y="124.5">1</text>
<text x="20.5" y="121.9">2</text>
<text x="17.5" y="141.5" transform="rotate(-90 17.5 141.5)">MP</text>
<text x="20.5" y="143.5">7</text>
<text x="20.5" y="148.6">5</text>
<text x="20.5" y="146">6</text>
<text x="20.5" y="153.7">3</text>
<text x="20.5" y="151.1">4</text>
<text x="77.6" y="153.7">6</text>
<text x="89" y="153.7">5</text>
<text x="108.1" y="153.7">3</text>
<text x="119.5" y="153.7">2</text>
<text x="148.3" y="153.6" transform="rotate(-90 148.3 153.6)">14</text>
<text x="20.5" y="158.7">1</text>
<text x="20.5" y="156.2">2</text>
<text x="66.2" y="160">3</text>
<text x="66.2" y="157.5">4</text>
<text x="83.6" y="158.5" transform="rotate(-90 83.6 158.5)">4</text>
<text x="114" y="158.5" transform="rotate(-90 114 158.5)">1</text>
<text x="66.2" y="165.1">1</text>
<text x="66.2" y="162.6">2</text>
<text x="77.6" y="168.9">8</text>
<text x="89" y="168.9">9</text>
<text x="107.6" y="168.9">11</text>
<text x="119" y="168.9">12</text>
<text x="148.3" y="173.5" transform="rotate(-90 148.3 173.5)">7</text>
<text x="83.6" y="174.3" transform="rotate(-90 83.6 174.3)">10</text>
<text x="114" y="174.3" transform="rotate(-90 114 174.3)">13</text>
</g>
<g font-size="1.8" fill="#0f0f0f">
<text x="29.2" y="27.8">ACC_CLK-SCL</text>
<text x="29.2" y="30.4">ACC_COPI-SDA</text>
<text x="190.5" y="30.4">POLE_DAT_P</text>
<text x="131.8" y="41.8">POLE_DAT_~{RE}</text>
<text x="133.2" y="39.3">POLE_DAT_RX</text>
<text x="133.2" y="44.3">POLE_DAT_DE</text>
<text x="133.4" y="46.9">POLE_DAT_TX</text>
<text x="66.5" y="52">SPKR_N</text>
<text x="66.6" y="49.4">SPKR_P</text>
<text x="29.2" y="58.3">ACC_CIPO</text>
<text x="29.2" y="55.8">ACC_CS</text>
<text x="65.3" y="54.5">SPKR_SD</text>
<text x="65.5" y="57">LED_CLK</text>
<text x="65.5" y="59.6">LED_DAT</text>
<text x="107.9" y="57">POLE_DAT_TX</text>
<text x="107.9" y="59.6">POLE_DAT_DE</text>
<text x="190.5" y="55.8">POLE_DAT_N</text>
<text x="242.4" y="58.3">POLE_DAT_P</text>
<text x="29.2" y="60.9">ACC_CLK-SCL</text>
<text x="29.2" y="63.4">ACC_COPI-SDA</text>
<text x="63.5" y="64.7">JOY_DOWN</text>
<text x="66.7" y="62.1">JOY_UP</text>
<text x="107.9" y="62.1">POLE_DAT_RX</text>
<text x="107.9" y="64.7">POLE_CLK_TX</text>
<text x="242.3" y="60.9">POLE_DAT_N</text>
<text x="242.4" y="63.4">POLE_CLK_P</text>
<text x="63.6" y="69.7">JOY_RIGHT</text>
<text x="64.7" y="67.2">JOY_LEFT</text>
<text x="107.9" y="67.2">POLE_CLK_DE</text>
<text x="107.9" y="69.7">POLE_CLK_RX</text>
<text x="242.3" y="71">POLE_CLK_N</text>
<text x="247" y="68.5">POLE5V</text>
<text x="41.1" y="72.3">ACC_COPI-SDA</text>
<text x="42" y="74.8">ACC_CLK-SCL</text>
<text x="50.6" y="77.4">ACC_CIPO</text>
<text x="109.2" y="72.3">OLED_DAT</text>
<text x="109.2" y="74.8">OLED_CLK</text>
<text x="109.2" y="77.4">OLED_CD</text>
<text x="245.3" y="73.6">POLEGND</text>
<text x="31.7" y="79.9">JOY_UP</text>
<text x="31.7" y="82.4">JOY_DOWN</text>
<text x="52.4" y="79.9">ACC_CS</text>
<text x="109.2" y="79.9">OLED_CS</text>
<text x="31.7" y="87.5">JOY_RIGHT</text>
<text x="31.7" y="85">JOY_LEFT</text>
<text x="190.3" y="92.6">POLE_CLK_P</text>
<text x="133.2" y="101.5">POLE_CLK_RX</text>
<text x="130.8" y="104">POLE_CLK_~{RE}x</text>
<text x="133.2" y="106.6">POLE_CLK_DE</text>
<text x="133.4" y="109.1">POLE_CLK_TX</text>
<text x="27.9" y="119.3">SPKR_SD</text>
<text x="27.9" y="116.7">SPKR_N</text>
<text x="27.9" y="114.2">SPKR_P</text>
<text x="190.2" y="118">POLE_CLK_N</text>
<text x="27.9" y="121.8">SPKR_PWR</text>
<text x="27.9" y="143.4">OLED_DAT</text>
<text x="27.9" y="148.5">OLED_CD</text>
<text x="27.9" y="145.9">OLED_CLK</text>
<text x="27.9" y="151">OLED_RES</text>
<text x="27.9" y="153.6">OLED_CS</text>
<text x="94" y="153.6">LED_CLK</text>
<text x="94" y="168.8">LED_DAT</text>
</g>
<g font-size="1.8" fill="#009600">
<text x="208.9" y="33.6" transform="rotate(-90 208.9 33.6)">R16</text>
<text x="59.1" y="62.4" transform="rotate(-90 59.1 62.4)">R3</text>
<text x="206.4" y="95.9" transform="rotate(-90 206.4 95.9)">R13</text>
<text x="208.9" y="95.9" transform="rotate(-90 208.9 95.9)">R20</text>
</g>
<g font-size="1.8" fill="#0000c2">
<text x="262.9" y="53.2">LED, String Connector</text>
<text x="261.6" y="81.3">T-568B</text>
<text x="261.6" y="83.4">Orange/White Tracer</text>
<text x="261.6" y="85.4">Orange</text>
<text x="261.6" y="87.5">Green/White Tracer</text>
<text x="261.6" y="89.5">Blue</text>
<text x="261.6" y="91.6">Blue/White Tracer</text>
<text x="261.6" y="93.6">Green</text>
<text x="261.6" y="95.6">Brown/White Tracer</text>
<text x="261.6" y="97.7">Brown</text>
</g>
<g font-size=".9" fill="#840000">
<text x="90.3" y="62.8">USB_DET</text>
<text x="96.8" y="71.4" transform="rotate(-90 96.8 71.4)">Top IO Bank</text>
<text x="86.7" y="72.2" transform="rotate(-90 86.7 72.2)">Bottom IO Bank</text>
</g>
<g font-size=".5" fill="#840000">
<text x="17.9" y="26.7">Mounting</text>
<text x="16.6" y="142.3">Mounting</text>
</g>
</svg>
